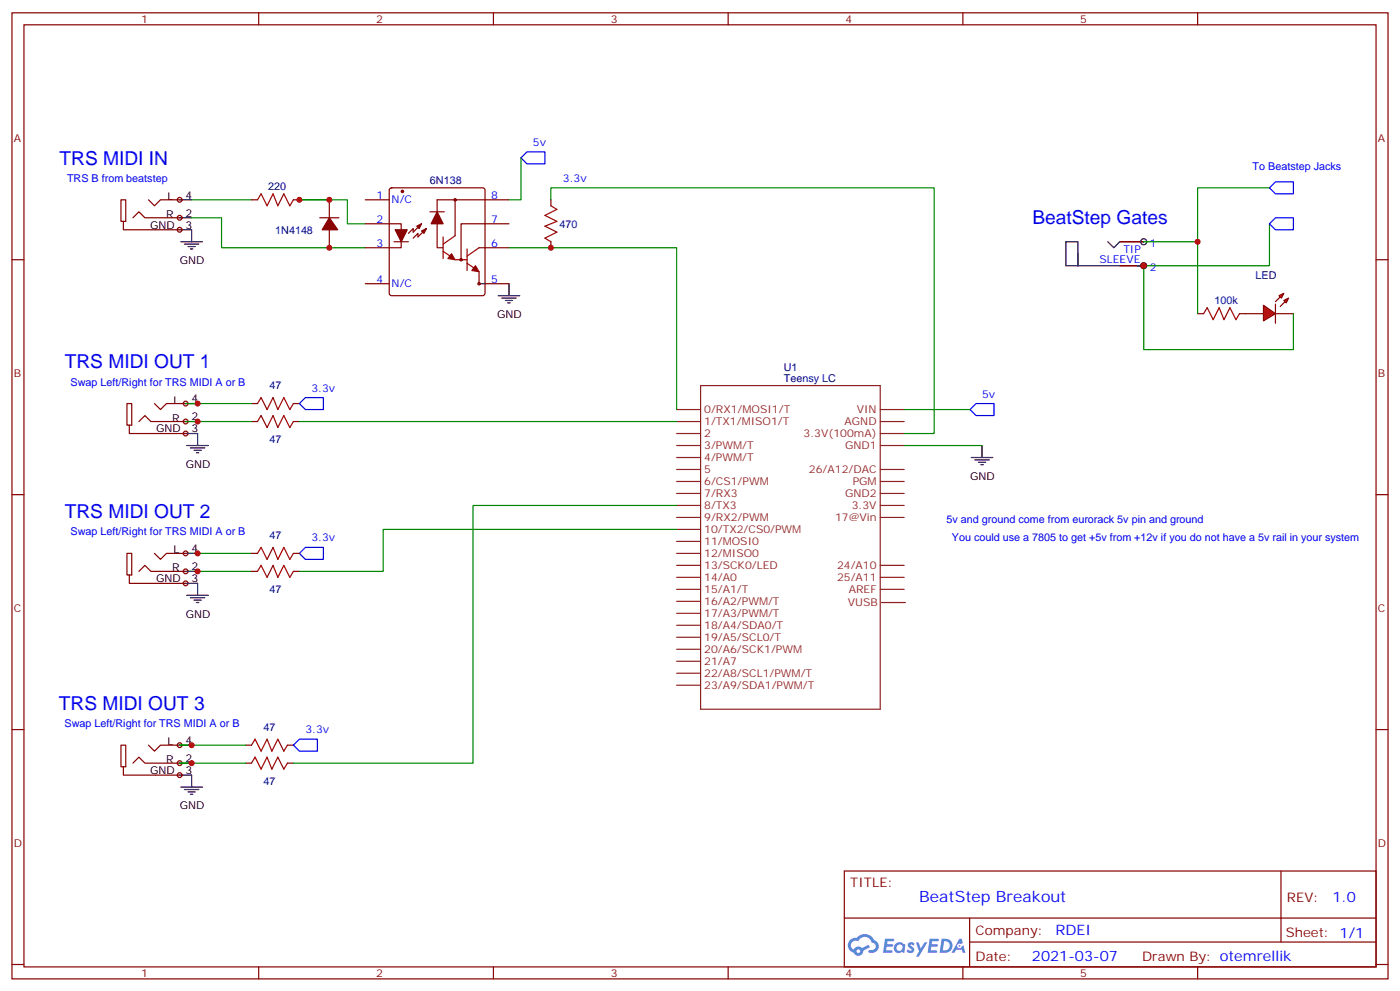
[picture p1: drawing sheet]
<svg xmlns="http://www.w3.org/2000/svg" width="412mm" height="292mm" viewBox="0 0 412 292" stroke-linecap="round" stroke-linejoin="round" font-family="sans-serif">
<g fill="none" stroke="#870000" stroke-width=".35">
<path d="M3.5 3.8h405.4v284.3h-405.4zM7.1 7.3h398.2v277.3h-398.2zM76.2 3.8v3.5M145.3 3.8v3.5M214.5 3.8v3.5M283.6 3.8v3.5M352.8 3.8v3.5M3.5 76.4h3.6M405.3 76.4h3.6M3.5 145.6h3.6M405.3 145.6h3.6M3.5 214.7h3.6"/>
<path d="M405.3 214.7h3.6M248.7 256.4h156.6v28.2h-156.6zM377.3 256.4v20.9M248.7 270.2h156.5M285.6 277.3h119.6M285.6 270.2v14.1M3.5 283.9h3.6M76.2 284.6v3.5M145.3 284.6v3.5M214.5 284.6v3.5M283.6 284.6v3.5M352.8 284.6v3.5"/>
<path d="M405.3 283.9h3.6"/>
</g>
<g fill="#5487ff">
<path d="M267.7 277.5a1.22 1.22 0 0 1 1.7 .3l-.4 .6a.47 .47 0 0 0-.3-.4 .47 .47 0 0 0-.5 .2l.1 .2a1.14 1.14 0 0 1 .8 1.7 1.14 1.14 0 0 1-1.9 0l-.2-.2 .5-.5 .7 .4a.29 .29 0 0 0 .3-.2 .29 .29 0 0 0-.2-.4 1.04 1.04 0 0 1-.6-1.7z"/>
<path d="M260.7 276.3h2.4l.3 .2-.2 .5h-1.8l-.1 .9h1.5l.3 .4-.3 .3h-1.6l-.2 1.1 1.7 .1 .2 .3-.2 .3h-2.6z"/>
<path d="M273.8 276.3h2.4l.3 .2-.1 .5h-1.8l-.2 .9h1.6l.3 .4-.4 .3h-1.6l-.1 1.1 1.7 .1 .2 .3-.2 .3h-2.6z"/>
<path d="M282.6 276.3h.7l.3 1.2-.6 .4a.69 .69 0 0 0-1 .2 .69 .69 0 0 0 .4 1 .69 .69 0 0 0 .9-.6l.5-.3 .6 2.2h-.8l-.2-.8h-1.8l-.5 .8h-.8z"/>
<path d="M269.8 277.4h.8l.6 1.8 1.1-1.8h.9l-2.6 4.2h-.8l.9-1.6z"/>
<path d="M277.4 276.3l-.6 4.1h1.3a2.11 2.11 0 0 0 2.5-2.1 2.11 2.11 0 0 0-2.5-2zM278.1 277a1.39 1.39 0 0 1 1.7 1.4 1.39 1.39 0 0 1-1.8 1.3h-.3z"/>
<path d="M263.7 277.9a1.54 1.54 0 0 0-.1 2.2 1.54 1.54 0 0 0 2.2 .1l.6 .2 .3-2.3-.2-.2h-.4a1.49 1.49 0 0 0-2.4 0zM264 278.9a.94 .94 0 0 1 1.8 0 .94 .94 0 0 1-1.8 0z"/>
<path d="M250.4 276.7a2.18 2.18 0 0 0 1.1 3.7 1.44 1.44 0 0 0 1.6 .9 1.44 1.44 0 0 0 1.2-1.5l2-1-.5-.7-1.9 .9a1.47 1.47 0 0 0-2.4 .5 1.39 1.39 0 0 1-.7-2 1.39 1.39 0 0 1 2-.4 2.12 2.12 0 0 1 2.2-1.3 2.12 2.12 0 0 1 1.9 1.7 1.14 1.14 0 0 1 1.1 1.4 1.14 1.14 0 0 1-1.7 .7 .43 .43 0 0 0-.5 .4 .43 .43 0 0 0 .4 .5 1.98 1.98 0 0 0 2.5-1.3 1.98 1.98 0 0 0-1.2-2.5 3.1 3.1 0 0 0-5.3-.7l-.9 .1zM252.3 280a.55 .55 0 0 1 1.1 0 .55 .55 0 0 1-1.1 0z"/>
<circle cx="282.6" cy="278.4" r=".26"/>
</g>
<g fill="none" stroke="#8c2424" stroke-width=".35">
<path d="M206.4 113.5h52.9v95.2h-52.9zM199.3 138.2h7.1M199.3 134.7h7.1M199.3 131.1h7.1M199.3 127.6h7.1M199.3 124.1h7.1M199.3 120.5h7.1M259.3 138.2h7M259.3 131.1h7M259.3 127.6h7M259.3 124.1h7M259.3 120.5h7"/>
<path d="M199.3 159.3h7.1M199.3 155.8h7.1M199.3 152.3h7.1M199.3 148.8h7.1M199.3 145.2h7.1M199.3 141.7h7.1M259.3 152.3h7M259.3 148.8h7M259.3 145.2h7M259.3 141.7h7M199.3 162.9h7.1M199.3 177h7.1"/>
<path d="M199.3 173.5h7.1M199.3 169.9h7.1M199.3 166.4h7.1M259.3 173.5h7M259.3 169.9h7M259.3 166.4h7M259.6 177.3h7.1M199.3 198.2h7.1M199.3 194.6h7.1M199.3 191.1h7.1M199.3 187.6h7.1M199.3 184h7.1"/>
<path d="M199.3 180.5h7.1M199.3 201.7h7.1"/>
</g>
<path d="M53.3 71.2h6.3M54.3 71.9h4.3M55.4 72.6h2.1M56.1 73.3h.7M56.4 67.6v3.6M146.8 87h6.3M147.8 87.7h4.2M148.9 88.4h2.1M149.6 89.1h.7M149.9 83.5v3.5" fill="none" stroke="#000" stroke-width=".35"/>
<path d="M155.2 44.7h5.3v3.5h-5.3l-1.7-1.7z" fill="none" stroke="#00f" stroke-width=".35"/>
<path d="M56.4 58.8h17.7M153.5 46.5v12.3h-3.6M162.3 58.8v-3.5h112.9v72.3h-8.9M149.9 72.9h49.4v47.6" fill="none" stroke="#008700" stroke-width=".35"/>
<path d="M162.3 60.6l1.7 1-3.5 1.8 3.5 1.8-3.5 1.4 3.5 1.7-3.5 1.8 1.8 1.1" fill="none" stroke="#a10000" stroke-width=".35"/>
<path d="M162.3 58.8v1.8M162.3 71.2v1.7" fill="none" stroke="#870000" stroke-width=".35"/>
<g fill="#f0f0f0" stroke="#870000" stroke-width=".35">
<circle cx="52.9" cy="67.6" r=".71"/>
<circle cx="52.9" cy="64.1" r=".71"/>
<circle cx="52.9" cy="58.8" r=".71"/>
</g>
<path d="M52.9 58.8h3.5M52.9 64.1h3.5M52.9 67.6h3.5M141.1 83.5h1.8" fill="none" stroke="#000" stroke-width=".35"/>
<g fill="none" stroke="#870000" stroke-width=".35">
<path d="M43.7 58.8l1.8 1.8 1.8-1.8h5.6M74.1 58.8h1.7M86.4 58.8h1.8M97 58.8v5.3M107.6 58.8h7.1M114.9 55.5l.5-.2h26.8l.5 .2 .2 .5v30.3l-.3 .5-.4 .2h-26.8l-.5-.2-.2-.5v-30.3zM134.1 58.8v10.6M149.9 58.8h-21.1v14.1h1.7M36.3 65.2h.7v-6.4h-1.4v6.4h.7v2.4h16.6M39.2 64.1l1.7-1.8 1.8 1.8h10.2M94.2 64.1h5.6M97 67.6v5.3"/>
<path d="M107.6 65.9h10.6v7h-10.6M116.1 71.2h4.2M124.2 65.9l-2.5 2.4v-1l-1.4 1.4M125.6 67.3l-2.5 2.4v-1l-1.4 1.4M126.6 62.3h4.3M141.1 80v3.5M141.1 72.9h8.8M149.9 65.9h-14.1v10.5M107.6 83.5h7.1M142.9 83.5h7"/>
<circle cx="134.1" cy="58.8" r=".35"/>
<circle cx="135.8" cy="76.4" r=".35"/>
<circle cx="141.1" cy="83.5" r=".35"/>
</g>
<path d="M97 58.8h-8.8h14.1v7.1h5.3M56.4 64.1h8.9v8.8h42.3" fill="none" stroke="#008700" stroke-width=".35"/>
<path d="M75.8 58.8l1.1-1.8 1.8 3.6 1.7-3.6 1.4 3.6 1.8-3.6 1.8 3.6 1-1.8M130.5 69.7v6.4M130.5 74l2.1 1.4M134.1 69.4l-3.6 2.5M134.1 76.4h3.5M137.6 77.5l2.1 1.4M137.6 73.3v6.3M141.1 72.9l-3.5 2.5" fill="none" stroke="#a10000" stroke-width=".35"/>
<g fill="#870000" stroke="#870000" stroke-width=".35">
<path d="M97 64.1l2.5 3.5h-4.6z"/>
<path d="M116.4 67.6h3.5l-1.7 3.6z"/>
<path d="M124.2 68l1.4-.7-.7 1.4z"/>
<path d="M122.8 66.6l1.4-.7-.7 1.4z"/>
<path d="M128.8 62.3l1.7 3.6h-3.5z"/>
<circle cx="118.5" cy="56.3" r=".35"/>
</g>
<g fill="#a10000" stroke="#a10000" stroke-width=".35">
<path d="M133 74.7l1.1 1.7-2.2-.3z"/>
<path d="M140.1 78.2l1 1.8-2.1-.4z"/>
</g>
<g fill="#f0f0f0" stroke="#870000" stroke-width=".35">
<circle cx="54.7" cy="127.6" r=".71"/>
<circle cx="54.7" cy="124.1" r=".71"/>
<circle cx="54.7" cy="118.8" r=".71"/>
</g>
<path d="M54.7 118.8h3.5M54.7 124.1h3.5M54.7 127.6h3.5v3.5M55 131.1h6.4M56.1 131.8h4.2M57.1 132.5h2.2M57.9 133.2h.7M55 175.2h6.4M56.1 175.9h4.2M57.1 176.6h2.2M57.9 177.3h.7M58.2 171.7v3.5" fill="none" stroke="#000" stroke-width=".35"/>
<path d="M45.5 118.8l1.8 1.7 1.7-1.7h5.7M74.1 118.8h1.7M86.4 118.8h1.8M38.1 125.1h.7v-6.3h-1.4v6.3h.7v2.5h16.6M40.9 124.1l1.8-1.8 1.7 1.8h10.3M74.1 124.1h1.7M86.4 124.1h1.8M74.1 168.2h1.7M74.1 162.9h1.7M86.4 168.2h1.8M86.4 162.9h1.8" fill="none" stroke="#870000" stroke-width=".35"/>
<path d="M75.8 118.8l1.1-1.8 1.8 3.5 1.7-3.5 1.4 3.5 1.8-3.5 1.8 3.5 1-1.7M75.8 124.1l1.1-1.8 1.8 3.5 1.7-3.5 1.4 3.5 1.8-3.5 1.8 3.5 1-1.7M75.8 168.2l1.1-1.8 1.8 3.5 1.7-3.5 1.4 3.5 1.8-3.5 1.8 3.5 1-1.7M75.8 162.9l1.1-1.8 1.8 3.5 1.7-3.5 1.4 3.5 1.8-3.5 1.8 3.5 1-1.7" fill="none" stroke="#a10000" stroke-width=".35"/>
<path d="M54.7 118.8h19.4M54.7 124.1h19.4M88.2 124.1h111.1M54.7 168.2h19.4M54.7 162.9h19.4" fill="none" stroke="#008700" stroke-width=".35"/>
<path d="M90 117h5.2v3.5h-5.2l-1.8-1.7zM90 161.1h5.2v3.5h-5.2l-1.8-1.7z" fill="none" stroke="#00f" stroke-width=".35"/>
<g fill="#f0f0f0" stroke="#870000" stroke-width=".35">
<circle cx="54.7" cy="171.7" r=".71"/>
<circle cx="54.7" cy="168.2" r=".71"/>
<circle cx="54.7" cy="162.9" r=".71"/>
</g>
<path d="M54.7 162.9h3.5M54.7 168.2h3.5M54.7 171.7h3.5" fill="none" stroke="#000" stroke-width=".35"/>
<path d="M38.1 169.2h.7v-6.3h-1.4v6.3h.7v2.5h16.6M40.9 168.2l1.8-1.8 1.7 1.8h10.3M45.5 162.9l1.8 1.7 1.7-1.7h5.7" fill="none" stroke="#870000" stroke-width=".35"/>
<path d="M199.3 155.8h-86.4v12.4h-24.7" fill="none" stroke="#008700" stroke-width=".35"/>
<g fill="#f0f0f0" stroke="#870000" stroke-width=".35">
<circle cx="52.9" cy="228.1" r=".71"/>
<circle cx="52.9" cy="224.6" r=".71"/>
<circle cx="52.9" cy="219.3" r=".71"/>
</g>
<g fill="none" stroke="#000" stroke-width=".35">
<path d="M314 71.2h3.5v7h-3.5zM317.5 74.7v3.5h19.4h-1.8M326.3 71.2l1.8 1.7 1.7-1.7h7.1M286.1 134.7h6.4M287.2 135.4h4.2M288.2 136.1h2.1M288.9 136.8h.7M289.3 131.1v3.6M52.9 219.3h3.5M52.9 224.6h3.5M52.9 228.1h3.5v3.6M53.3 231.7h6.3"/>
<path d="M54.3 232.4h4.3M55.4 233.1h2.1M56.1 233.8h.7"/>
<circle cx="336.9" cy="71.2" r=".88"/>
<circle cx="336.9" cy="78.2" r=".88"/>
</g>
<path d="M329.8 78.2h7.1M329.8 71.2h7.1M352.8 92.3h1.7M365.1 92.3h1.8M43.7 219.3l1.8 1.8 1.8-1.8h5.6M72.3 219.3h1.8M84.7 219.3h1.7M36.3 225.7h.7v-6.4h-1.4v6.4h.7v2.4h16.6M39.2 224.6l1.7-1.8 1.8 1.8h10.2M72.3 224.6h1.8M84.7 224.6h1.7" fill="none" stroke="#870000" stroke-width=".35"/>
<path d="M354.5 92.3l1.1-1.7 1.8 3.5 1.7-3.5 1.4 3.5 1.8-3.5 1.8 3.5 1-1.8M74.1 219.3l1-1.7 1.8 3.5 1.8-3.5 1.4 3.5 1.7-3.5 1.8 3.5 1.1-1.8M74.1 224.6l1-1.8 1.8 3.6 1.8-3.6 1.4 3.6 1.7-3.6 1.8 3.6 1.1-1.8" fill="none" stroke="#a10000" stroke-width=".35"/>
<path d="M336.9 71.2h15.9v21.1M266.3 120.5h19.5M266.3 131.1h23M199.3 148.8h-60v75.8h-52.9M52.9 219.3h19.4M52.9 224.6h19.4" fill="none" stroke="#008700" stroke-width=".35"/>
<path d="M287.5 118.8h5.3v3.5h-5.3l-1.7-1.8zM88.2 217.6h5.3v3.5h-5.3l-1.8-1.8z" fill="none" stroke="#00f" stroke-width=".35"/>
<g fill="#f00" stroke="#870000" stroke-width=".35">
<path d="M372.2 89.9l3.5 2.4-3.5 2.1z"/>
<path d="M375.7 89.5v5.6z"/>
</g>
<g fill="#870000" stroke="#870000" stroke-width=".35">
<path d="M375.7 88.8l1.4-1.4z"/>
<path d="M378.5 88.8l-1.4 1.4z"/>
</g>
<g fill="#f00" stroke="#870000" stroke-width=".35">
<path d="M376.8 87l1.4-.7-.7 1.4z"/>
<path d="M378.2 88.4l1.4-.7-.7 1.4z"/>
</g>
<path d="M366.9 92.3h5.3M375.7 92.3h5.3" fill="none" stroke="#870000" stroke-width=".35"/>
<path d="M373.9 55.3h-21.1v15.9M373.9 65.9v12.3h-37v24.7h44.1v-10.6" fill="none" stroke="#008700" stroke-width=".35"/>
<path d="M375.7 53.5h5.3v3.5h-5.3l-1.8-1.7zM373.9 65.9l1.8-1.8h5.3v3.5h-5.3z" fill="none" stroke="#00f" stroke-width=".35"/>
<g fill="#c00">
<circle cx="88.2" cy="58.8" r=".88"/>
<circle cx="162.3" cy="72.9" r=".88"/>
<circle cx="97" cy="58.8" r=".88"/>
<circle cx="97" cy="72.9" r=".88"/>
<circle cx="58.2" cy="118.8" r=".88"/>
<circle cx="58.2" cy="124.1" r=".88"/>
<circle cx="58.2" cy="168.2" r=".88"/>
<circle cx="58.2" cy="162.9" r=".88"/>
<circle cx="56.4" cy="219.3" r=".88"/>
<circle cx="56.4" cy="224.6" r=".88"/>
<circle cx="352.8" cy="71.2" r=".88"/>
<circle cx="336.9" cy="78.2" r=".88"/>
</g>
<g font-size="5.6" fill="#00f">
<text x="17.5" y="48.4">TRS MIDI IN</text>
<text x="304.1" y="65.9">BeatStep Gates</text>
<text x="19.1" y="108.4">TRS MIDI OUT 1</text>
<text x="19.1" y="152.5">TRS MIDI OUT 2</text>
<text x="17.3" y="208.9">TRS MIDI OUT 3</text>
</g>
<text font-size="4.6" fill="#00f" x="270.8" y="265.4">BeatStep Breakout</text>
<g font-size="4.2" fill="#00f">
<text x="392.5" y="265.6">1.0</text>
<text x="310.9" y="275.2">RDEI</text>
<text x="304" y="283">2021-03-07</text>
</g>
<g font-size="3.9" fill="#800">
<text x="250.5" y="260.9">TITLE:</text>
<text x="379.1" y="265.6">REV:</text>
<text x="287.4" y="275.1">Company:</text>
<text x="378.7" y="275.8">Sheet: 1/1</text>
<text x="287.4" y="282.8">Date:</text>
<text x="336.4" y="282.9">Drawn By: otemrellik</text>
</g>
<g font-size="3.2" fill="#800">
<text x="41.6" y="6.8">1</text>
<text x="110.8" y="6.8">2</text>
<text x="179.9" y="6.8">3</text>
<text x="249.1" y="6.8">4</text>
<text x="318.2" y="6.8">5</text>
<text x="4.1" y="41.9">A</text>
<text x="405.9" y="41.9">A</text>
<text x="4.1" y="111">B</text>
<text x="405.9" y="111">B</text>
<text x="4.1" y="180.2">C</text>
<text x="405.9" y="180.2">C</text>
<text x="4.1" y="249.3">D</text>
<text x="405.9" y="249.3">D</text>
<text x="41.6" y="287.6">1</text>
<text x="110.8" y="287.6">2</text>
<text x="179.9" y="287.6">3</text>
<text x="249.1" y="287.6">4</text>
<text x="318.2" y="287.6">5</text>
</g>
<g font-size="3.2" fill="#00f">
<text x="157" y="42.9">5v</text>
<text x="19.7" y="53.5">TRS B from beatstep</text>
<text x="165.8" y="53.5">3.3v</text>
<text x="369" y="50">To Beatstep Jacks</text>
<text x="110.9" y="58.5">1</text>
<text x="115.4" y="59.9">N/C</text>
<text x="144.6" y="58.5">8</text>
<text x="110.9" y="65.5">2</text>
<text x="144.6" y="65.5">7</text>
<text x="110.9" y="72.6">3</text>
<text x="144.6" y="72.6">6</text>
<text x="323.8" y="77.5">SLEEVE</text>
<text x="330.9" y="74.3">TIP</text>
<text x="338.7" y="72.6">1</text>
<text x="110.9" y="83.1">4</text>
<text x="144.6" y="83.1">5</text>
<text x="338.7" y="79.6">2</text>
<text x="115.4" y="84.6">N/C</text>
<text x="20.8" y="113.5">Swap Left/Right for TRS MIDI A or B</text>
<text x="91.7" y="115.3">3.3v</text>
<text x="289.3" y="117">5v</text>
<text x="278.8" y="154.1">5v and ground come from eurorack 5v pin and ground</text>
<text x="20.8" y="157.6">Swap Left/Right for TRS MIDI A or B</text>
<text x="91.7" y="159.3">3.3v</text>
<text x="280.4" y="159.3">You could use a 7805 to get +5v from +12v if you do not have a 5v rail in your system</text>
<text x="19" y="214">Swap Left/Right for TRS MIDI A or B</text>
<text x="90" y="215.8">3.3v</text>
</g>
<g font-size="3.2">
<text x="49.4" y="58.8">L</text>
<text x="54.7" y="58.5">4</text>
<text x="48.9" y="64.1">R</text>
<text x="54.7" y="63.7">2</text>
<text x="44.2" y="67.3">GND</text>
<text x="54.7" y="67.3">3</text>
<text x="52.9" y="77.7">GND</text>
<text x="146.4" y="93.6">GND</text>
<text x="51.2" y="118.8">L</text>
<text x="56.4" y="118.4">4</text>
<text x="50.7" y="124.1">R</text>
<text x="56.4" y="123.7">2</text>
<text x="46" y="127.2">GND</text>
<text x="56.4" y="127.2">3</text>
<text x="54.7" y="137.7">GND</text>
<text x="285.8" y="141.2">GND</text>
<text x="51.2" y="162.9">L</text>
<text x="56.4" y="162.5">4</text>
<text x="56.4" y="167.8">2</text>
<text x="46" y="171.3">GND</text>
<text x="50.7" y="168.2">R</text>
<text x="56.4" y="171.3">3</text>
<text x="54.7" y="181.8">GND</text>
<text x="49.4" y="219.3">L</text>
<text x="54.7" y="219">4</text>
<text x="44.2" y="227.8">GND</text>
<text x="48.9" y="224.6">R</text>
<text x="54.7" y="224.3">2</text>
<text x="54.7" y="227.8">3</text>
<text x="52.9" y="238.2">GND</text>
</g>
<g font-size="3.2" fill="#000080">
<text x="79" y="56">220</text>
<text x="126.7" y="54.2">6N138</text>
<text x="81.1" y="68.8">1N4148</text>
<text x="164.8" y="67">470</text>
<text x="369.8" y="82.2">LED</text>
<text x="357.7" y="89.5">100k</text>
<text x="230.9" y="112.4">Teensy LC</text>
<text x="230.9" y="109.2">U1</text>
<text x="79.4" y="114.6">47</text>
<text x="79.4" y="130.5">47</text>
<text x="79.4" y="158.7">47</text>
<text x="79.4" y="174.6">47</text>
<text x="77.6" y="215.2">47</text>
<text x="77.6" y="231">47</text>
</g>
<g font-size="3.2" fill="#8d2323">
<text x="207.4" y="125.1">1/TX1/MISO1/T</text>
<text x="207.4" y="121.6">0/RX1/MOSI1/T</text>
<text x="248.8" y="125.1">AGND</text>
<text x="252.4" y="121.6">VIN</text>
<text x="207.4" y="128.7">2</text>
<text x="236.7" y="128.7">3.3V(100mA)</text>
<text x="207.4" y="135.7">4/PWM/T</text>
<text x="207.4" y="132.2">3/PWM/T</text>
<text x="248.9" y="132.2">GND1</text>
<text x="207.4" y="142.8">6/CS1/PWM</text>
<text x="207.4" y="139.2">5</text>
<text x="238.3" y="139.2">26/A12/DAC</text>
<text x="251.2" y="142.8">PGM</text>
<text x="207.4" y="149.8">8/TX3</text>
<text x="207.4" y="146.3">7/RX3</text>
<text x="248.9" y="146.3">GND2</text>
<text x="250.9" y="149.8">3.3V</text>
<text x="207.4" y="153.4">9/RX2/PWM</text>
<text x="246" y="153.4">17@Vin</text>
<text x="207.4" y="160.4">11/MOSI0</text>
<text x="207.4" y="156.9">10/TX2/CS0/PWM</text>
<text x="207.4" y="163.9">12/MISO0</text>
<text x="207.4" y="167.5">13/SCK0/LED</text>
<text x="246.6" y="167.5">24/A10</text>
<text x="207.4" y="171">14/A0</text>
<text x="246.6" y="171">25/A11</text>
<text x="207.4" y="178">16/A2/PWM/T</text>
<text x="207.4" y="174.5">15/A1/T</text>
<text x="249.8" y="178.4">VUSB</text>
<text x="250" y="174.5">AREF</text>
<text x="207.4" y="185.1">18/A4/SDA0/T</text>
<text x="207.4" y="181.6">17/A3/PWM/T</text>
<text x="207.4" y="188.6">19/A5/SCL0/T</text>
<text x="207.4" y="195.7">21/A7</text>
<text x="207.4" y="192.2">20/A6/SCK1/PWM</text>
<text x="207.4" y="202.7">23/A9/SDA1/PWM/T</text>
<text x="207.4" y="199.2">22/A8/SCL1/PWM/T</text>
</g>
</svg>
